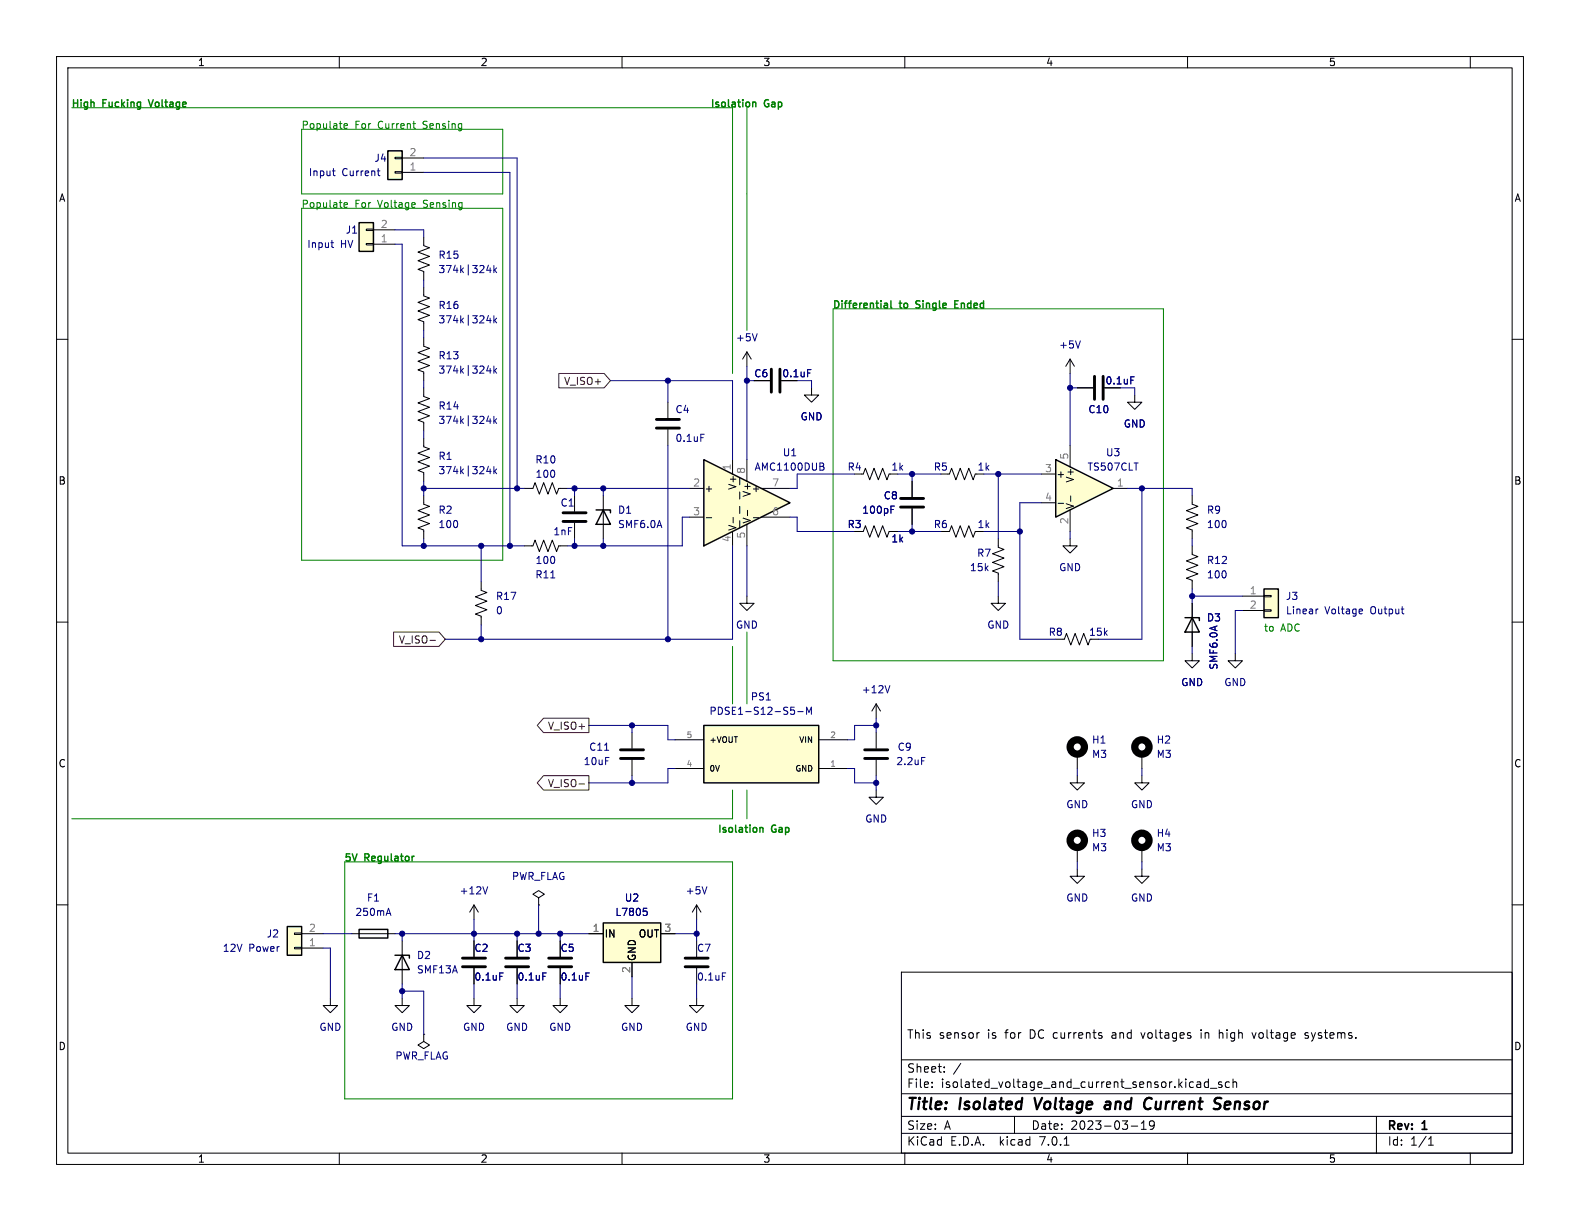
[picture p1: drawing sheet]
<svg xmlns="http://www.w3.org/2000/svg" width="279mm" height="216mm" viewBox="0 0 279 216" stroke-linecap="round" stroke-linejoin="round" font-family="sans-serif">
<g fill="none" stroke="#000" stroke-width=".18">
<path d="M10 10h259.4v195.9h-259.4zM12 12h255.4v191.9h-255.4zM60 10v2M110 10v2M160 10v2M210 10v2M260 10v2M10 60h2M267.4 60h2M118.1 71.1v2.8M118.1 75.9v2.8M133.3 67.3h2.8"/>
<path d="M101.6 87.6v2.8M101.6 92.5v2.8M10 110h2M267.4 110h2M154.9 139.7v1.3h-1.2l1.2 1.2 1.3-1.2h-1.3M154.9 124.5v2.5M154.9 129.5v2.8M154.9 134.4v2.8M154.9 124.5l.8 1.2M154.9 124.5l-.7 1.2M190.5 137.2v1.2h1.3l-1.3 1.3-1.3-1.3h1.3M190.5 133.4v2.5"/>
<path d="M201.9 137.2v1.2h1.3l-1.3 1.3-1.2-1.3h1.2M201.9 133.4v2.5M10 160h2M95.2 158.8l1.1-.7-1.1-.6-1 .6 1 .7v1.2M190.5 149.9v2.5M201.9 153.7v1.2h1.3l-1.3 1.3-1.2-1.3h1.2M201.9 149.9v2.5M267.4 160h2M83.8 176.5v1.3h1.3l-1.3 1.3-1.3-1.3h1.3M83.8 160l-.7 1.3M83.8 160v2.6M83.8 166.4v2.8"/>
<path d="M83.8 171.2v2.8M83.8 160l.8 1.3M91.4 166.4v2.8M91.4 171.2v2.8M95.2 160h.1M99.1 166.4v2.8M99.1 171.2v2.8M104.1 165.1h2.6M111.8 170.2v2.5M116.8 165.1h2.6M123.2 176.5v1.3h1.3l-1.3 1.3-1.3-1.3h1.3M159.4 171.9h108v32h-108z"/>
<path d="M159.4 197.4h108M159.4 193.4h108M159.4 187.4h108M164.8 192.2v.1M164.8 191.4v.1M167 189.5v.1M167 188.7v.1M173 182.6h.2M179.4 197.4v3M194.5 182.6l.3 .1M194.5 183.1l.3 .1 .1 .2-.2 .2h-.3M200 199.1h1.2"/>
<path d="M201.8 199.7h.9M201.8 198.6l.5-.4v1.5M204.1 198.8l-.3 .3h-.4l-.1-.3 .1-.5 .4-.1 .2 .1a.99 .99 0 0 1-.3 1.4h-.3M210.5 183.2v.3M211.7 191.4h.6v.9M211.7 192.2h.6M212.3 191.7l-.6 .1M213.7 191.4l-.4-.1-.3 .3v.4l.1 .2h.6M213.7 190.8v1.5M214 192.4h1.2M216 191.4l-.3-.1-.2 .2v.2l.5 .2v.3h-.5M217.4 191.4l-.4-.1-.3 .3v.4l.1 .2h.6"/>
<path d="M218 191.4l.3-.1 .3 .1 .1 .9M218 190.8v1.5M243.4 197.4v6.5M60 203.9v2M110 203.9v2M159.4 200.4h108M160 203.9v2M188.2 202.5h.8M210 203.9v2M252.6 202.5h.9M252.6 201.4l.4-.4v1.5M260 203.9v2"/>
</g>
<path d="M182.9 194.1l.5 2M196.1 194.8l-.6 .1M196.1 195.4h-.4a.4 .4 0 0 0-.4 .3 .4 .4 0 0 0 .3 .4h.5M202.8 194.2l.3-.1 .5 .1M203.5 195.9l-.6 .2M215.2 194.1l.8 .1M215.5 195.2a.49 .49 0 0 1 .3 .5 .49 .49 0 0 1-.4 .4" fill="none" stroke="#000" stroke-width=".4"/>
<g fill="none" stroke="#000" stroke-width="1.3">
<circle cx="190.5" cy="132.1" r="1.27"/>
<circle cx="201.9" cy="132.1" r="1.27"/>
<circle cx="190.5" cy="148.6" r="1.27"/>
<circle cx="201.9" cy="148.6" r="1.27"/>
</g>
<g fill="none" stroke="#000" stroke-width=".51">
<path d="M116.1 75.7h4M116.1 74.2h4M136.4 65.3v4M137.9 65.3v4M99.6 92.2h4M99.6 90.7h4M152.9 134.1h4.1M152.9 132.6h4.1M81.8 170.9h4.1M81.8 169.4h4.1M89.4 170.9h4.1M89.4 169.4h4.1"/>
<path d="M97 170.9h4.1M97 169.4h4.1"/>
</g>
<path d="M123.9 76.8h.6M142.8 65.4h.6M157.4 121.2l-.5 1.3M163 133.9h.6M86.2 156.8l-.4 1.3M88.4 172h.6M96 172h.6M103.6 172h.6M113.8 160.6h.6M114.2 161.1l.3 .2v.3l-.3 .3" fill="none" stroke="#000084" stroke-width=".18"/>
<path d="M106.7 163.2h10.1v7h-10.1z" fill="#fffed0" stroke="#fffed0" stroke-width=".18"/>
<path d="M106.7 163.2h10.1v7h-10.1z" fill="none" stroke="#000" stroke-width=".25"/>
<path d="M124.5 81.3l15.2 7.6-15.2 7.6z" fill="#fffed0"/>
<g fill="none" stroke="#000" stroke-width=".18">
<path d="M143.5 68.6v1.3h1.3l-1.3 1.2-1.3-1.2h1.3M189.2 63.5l-.7 1.3M189.2 63.5v2.5M189.2 63.5l.8 1.3M190.5 68.6h2.8M200.7 69.9v1.2h1.2l-1.2 1.3-1.3-1.3h1.3M74.9 87.6v1.6l1 .3-2 .8 2 .8-2 .7 2 .8-2 .7 1 .4v1.6M92.7 96.5h1.5l.4-1 .8 2 .7-2 .8 2 .8-2 .7 2 .4-1h1.5M106.7 87.6v7.7M121.9 86.4h2.6M121.9 91.4h2.6M124.9 91.5h1"/>
<path d="M129.5 81.3v2.5M129.5 94v2.5M129.6 91.5v1M130.8 87v1.3M130.8 89.5v1.3M132.1 81.3v3.8M132.1 92.7v3.8M132.2 90.2v1M133.2 91.5h1M134.6 86.4h5.1M134.6 91.4h5.1M167.6 83.8h.3l.4-1 .7 2 .8-2 .8 2 .7-2 .8 2 .4-1"/>
<path d="M167.6 94h.3l.4-1 .7 2 .8-2 .8 2 .7-2 .8 2 .4-1M176.5 95.3v1.5l1 .4-2 .7 2 .8-2 .7 2 .8-2 .8 1 .3v1.6M189.2 95.3v1.2h1.3l-1.3 1.3-1.2-1.3h1.2M210.8 87.6v1.6l1 .3-2 .8 2 .8-2 .7 2 .8-2 .7 1 .4v1.6M210.8 96.5v1.5l1 .4-2 .8 2 .7-2 .8 2 .8-2 .7 1 .4v1.5M85.1 102.9v1.5l1 .4-2 .7 2 .8-2 .8 2 .7-2 .8 1 .4v1.5M132.1 105.4v1.3h1.2l-1.2 1.3-1.3-1.3h1.3M176.5 105.4v1.3h1.3l-1.3 1.3-1.2-1.3h1.2M188 113h.2l.4-1 .8 2 .7-2 .8 2 .7-2 .8 2 .4-1M210.8 106.7v7.6M218.4 115.6v1.2h1.3l-1.3 1.3-1.2-1.3h1.2M111.8 129.5v2.8"/>
<path d="M111.8 134.4v2.8M119.4 135.9h5.1M119.4 130.8h5.1M144.8 135.9h5.1M144.8 130.8h5.1M190.5 153.7v1.2h1.3l-1.3 1.3-1.3-1.3h1.3M71.1 176.5v1.3h1.3l-1.3 1.3-1.3-1.3h1.3M99.1 176.5v1.3h1.2l-1.2 1.3-1.3-1.3h1.3M111.8 176.5v1.3h1.2l-1.2 1.3-1.3-1.3h1.3M74.9 182.9v1.3l1 .6-1 .6-1-.6 1-.6M74.9 182.9h.1"/>
</g>
<path d="M105.4 90.2h2.5v.5M106.7 90.2l1.2 2.5h-2.5zM124.5 81.3l15.2 7.6-15.2 7.6zM209.5 109.2h2.6v.5M210.8 109.2l1.3 2.6h-2.6zM124.5 128.3h20.3v10.1h-20.3z" fill="none" stroke="#000" stroke-width=".25"/>
<path d="M191 60.3l-.4 1.2M200 66.6h.6M145.4 81.9l.3 .2-.3 .4 .3 .2v.3l-.2 .1M139.9 125h.6M140 125.5h.3l.2 .3v.4l-.5 .1M141.1 125.8h.9M142.6 126.3v-1.3l.5 1 .4-1v1.3" fill="none" stroke="#000084" stroke-width=".18"/>
<path d="M193.5 66.5v4.1M195.1 66.5v4.1M109.7 134.1h4.1M109.7 132.6h4.1" fill="none" stroke="#000" stroke-width=".51"/>
<path d="M124.5 128.3h20.3v10.1h-20.3z" fill="#fffed0" stroke="#fffed0" stroke-width=".18"/>
<path d="M186.7 81.3l10.1 5.1-10.1 5z" fill="#fffed0"/>
<path d="M63.5 39.4h2.5v5.1h-2.5zM68.6 26.7h2.5v5.1h-2.5zM186.7 81.3l10.1 5.1-10.1 5zM223.5 104.1h2.6v5.1h-2.6zM50.8 163.8h2.5v5.1h-2.5zM63.5 164.3h5.1v1.6h-5.1zM69.8 168.9h2.6v.5M71.1 168.9l1.3 2.6h-2.6z" fill="none" stroke="#000" stroke-width=".25"/>
<g fill="none" stroke="#000" stroke-width=".18">
<path d="M69.8 27.8h1.3v.3h-1.3zM69.8 30.4h1.3v.2h-1.3zM71.1 30.5h3.8M71.1 27.9h3.8M64.8 40.5h1.2v.3h-1.2zM64.8 43.1h1.2v.2h-1.2zM66 43.2h3.8M66 40.6h3.8M74.9 50.8v1.5l1 .4-2 .8 2 .7-2 .8 2 .8-2 .7 1 .4v1.5M74.9 59.7v1.5l1 .4-2 .8 2 .7-2 .8 2 .7-2 .8 1 .4v1.5M74.9 41.9v1.5l1 .4-2 .8 2 .7-2 .8 2 .8-2 .7 1 .4v1.5M74.9 68.6v1.5l1 .4-2 .7 2 .8-2 .8 2 .7-2 .8 1 .4v1.5"/>
<path d="M74.9 77.5v1.5l1 .4-2 .7 2 .8-2 .8 2 .7-2 .8 1 .4v1.5M132.1 62.2l-.8 1.3M132.1 62.2v2.6M132.1 62.2l.7 1.3M133.3 67.3h2.8M189.2 78.7v3.9M190.5 68.6h2.8M92.7 86.4h1.5l.4-1.1 .8 2.1 .7-2.1 .8 2.1 .8-2.1 .7 2.1 .4-1h1.5M152.4 94h.3l.3-1 .8 2 .8-2 .7 2 .8-2 .7 2 .4-1h1.5M152.4 83.8h.3l.3-1 .8 2 .8-2 .7 2 .8-2 .7 2 .4-1M161.3 85.1v2.8M161.3 89.9v2.8"/>
<path d="M184.1 83.8h2.6M184.1 88.9h2.6M187.1 89h1M189.2 90.2v3.8M189.3 87.7v1M196.8 86.4h2.6M210.8 115.6v1.2h1.3l-1.3 1.3-1.3-1.3h1.3M210.8 106.7v2.5M210.8 111.8v2.5M219.7 105.4h3.8M219.7 108h3.8M223.5 107.8h1.3v.3h-1.3z"/>
<path d="M223.5 105.3h1.3v.2h-1.3zM52.1 165h1.2v.2h-1.2zM52.1 167.5h1.2v.3h-1.2zM53.3 167.6h3.8M53.3 165.1h3.8M58.4 176.5v1.3h1.3l-1.3 1.3-1.3-1.3h1.3M62.2 165.1h7.6M71.1 166.4v7.6M83.8 166.4v2.8M83.8 171.2v2.8M91.4 176.5v1.3h1.3l-1.3 1.3-1.2-1.3h1.2M91.4 166.4v2.8"/>
<path d="M91.4 171.2v2.8M99.1 166.4v2.8M99.1 171.2v2.8M104.1 165.1h2.6M111.8 170.2v2.5M116.8 165.1h2.6M123.2 160v2.6M123.2 166.4v2.8M123.2 171.2v2.8M123.2 160l-.8 1.3M123.2 160l.8 1.3"/>
</g>
<path d="M159.3 89.7h4M159.3 88.1h4M121.2 170.9h4M121.2 169.4h4" fill="none" stroke="#000" stroke-width=".51"/>
<g fill="none" stroke="#000084" stroke-width=".18">
<path d="M58.8 30.2h.5M59 31l.3 .1M66.7 30.2h.5M66.9 30.9l.3 .2M58.5 42.9h.5M58.8 43.7l.2 .1M86.4 55.8l-.3 .9h.8M86.4 46.9l-.3 .9h.8M86.7 47.4v.8M86.7 56.3v.8M87.3 46.9v1.3M87.3 55.8v1.3"/>
<path d="M87.5 56.6l.3 .5M87.5 47.7l.3 .5M87.8 56.3l-.5 .4M87.8 47.4l-.5 .4M133.9 59l-.4 1.3M86.4 64.7l-.3 .9h.8M86.4 73.6l-.3 .9h.8M86.7 65.1v.9M86.7 74v.9M87.3 64.7v1.3M87.3 73.6v1.3M87.5 65.5l.3 .5"/>
<path d="M87.5 74.4l.3 .5M87.8 65.1l-.5 .5M87.8 74l-.5 .5M142.8 65.4h.6M200 66.6h.6M86.4 82.4l-.3 .9h.8M86.7 82.9v.9M87.3 82.5v1.3M87.5 83.3l.3 .5M87.8 82.9l-.5 .5M157.6 89.5h.6M233.1 107.7l-.3 .1"/>
<path d="M240.8 107.7l.1 .3-.6 .1M240.9 108.5h-.1M247.8 107.7h.5M248.1 108.5h.2M125 156.8l-.4 1.3M68.4 161.5h.6M68.7 160.6l.4 1.3M88.4 172h.6M96 172h.6M103.6 172h.6M113.8 160.6h.6M114.2 161.1l.3 .2v.3l-.3 .3"/>
<path d="M127.7 172h.6"/>
</g>
<g fill="#fffed0" stroke="#fffed0" stroke-width=".18">
<path d="M68.6 26.7h2.5v5.1h-2.5z"/>
<path d="M223.5 104.1h2.6v5.1h-2.6z"/>
<path d="M63.5 39.4h2.5v5.1h-2.5z"/>
<path d="M50.8 163.8h2.5v5.1h-2.5z"/>
</g>
<path d="M98.8 66h8l1.1 1.3-1.1 1.3h-8zM69.6 111.8h8l1.1 1.2-1.1 1.3h-8zM76 113.2h1M96.1 137.2h8v2.5h-8l-1.1-1.3zM96.1 127h8v2.5h-8l-1.1-1.2zM102.4 138.6h1" fill="none" stroke="#800000" stroke-width=".18"/>
<path d="M26.2 17.6l.5 1.3M133.5 18l.2 .2v.7M157.5 53.2v1.1l.2 .2M168.8 53.8h.5M169.5 53.2h-.7v1.3h.7M134.7 146.3l.2 .2v.7" fill="none" stroke="#008000" stroke-width=".25"/>
<g fill="none" stroke="#008000" stroke-width=".18">
<path d="M12.7 19.1h116.8v46.9M132.1 19.1v39.3M53.3 36.8h35.6v62.3h-35.6zM53.3 22.9h35.6v11.4h-35.6zM60.8 36.5l.2 .2 .4-.1M60.8 36l.2-.2h.3l.1 .2v.1l-.6 .2M60.8 22l.2-.1h.3l.1 .1v.2l-.6 .1M60.8 22.5l.2 .2 .4-.1M73 21.9h.5M73.4 22.7h.1M147.3 54.6h58.4v62.2h-58.4zM129.5 114.3v10.2"/>
<path d="M132.1 111.8v12.7M129.5 139.7v5.1h-116.8M132.1 139.7v5.1M61 152.4h68.5v41.9h-68.5z"/>
</g>
<g fill="none" stroke="#000080" stroke-width=".18">
<path d="M74.9 27.9h16.5v58.5M74.9 30.5h15.3v66M69.8 43.2h1.3v53.3h21.6M69.8 40.6h5.1v1.3M74.9 49.5v1.3M74.9 58.4v1.3M74.9 67.3v1.3M74.9 76.2v1.3M107.9 67.3h21.6v14M118.1 67.3v3.8M118.1 78.7v34.3M132.1 64.8v16.5"/>
<path d="M132.1 67.3h1.2M141 67.3h2.5v1.3M189.2 66v12.7M189.2 68.6h1.3M198.1 68.6h2.6v1.3M74.9 86.4h17.8M74.9 85.1v2.5M74.9 95.3v1.2M85.1 96.5v6.4M100.3 86.4h21.6M101.6 86.4v1.2M101.6 95.3v1.2"/>
<path d="M106.7 86.4v1.2M106.7 95.3v1.2M121.9 91.4h-1.3v5.1h-20.3M129.5 96.5v16.5h-50.8M132.1 96.5v8.9M139.7 91.4h1.3v2.6h10.1M151.1 83.8h-10.1v2.6h-1.3M158.7 94h7.7M158.7 83.8h7.7M161.3 83.8v1.3M161.3 92.7v1.3M174 94h6.3"/>
<path d="M174 83.8h10.1M176.5 83.8v11.5M184.1 88.9h-3.8v24.1h6.4M189.2 94v1.3M199.4 86.4h11.4v1.2M201.9 86.4v26.6h-7.6M210.8 95.3v1.2M85.1 110.5v2.5M176.5 102.9v2.5M210.8 104.1v2.6M210.8 114.3v1.3M210.8 105.4h8.9"/>
<path d="M219.7 108h-1.3v7.6M104.1 128.3h14v2.5h1.3M111.8 128.3v1.2M111.8 137.2v1.2M119.4 135.9h-1.3v2.5h-14M149.9 135.9h1.2v2.5h3.8M154.9 128.3h-3.8v2.5h-1.2M154.9 127v2.5M154.9 137.2v2.5M190.5 135.9v1.3M201.9 135.9v1.3M190.5 152.4v1.3"/>
<path d="M201.9 152.4v1.3M57.1 165.1h5.1M57.1 167.6h1.3v8.9M69.8 165.1h34.3M71.1 175.3h3.8v7.6M71.1 165.1v1.3M71.1 174v2.5M83.8 162.6v3.8M83.8 174v2.5M91.4 165.1v1.3M91.4 174v2.5M95.2 160v5.1"/>
<path d="M99.1 165.1v1.3M99.1 174v2.5M111.8 172.7v3.8M119.4 165.1h3.8M123.2 162.6v3.8M123.2 174v2.5"/>
</g>
<g fill="#000080" stroke="#000080" stroke-width=".18">
<circle cx="111.8" cy="128.3" r=".46"/>
<circle cx="111.8" cy="138.4" r=".46"/>
<circle cx="99.1" cy="165.1" r=".46"/>
<circle cx="91.4" cy="165.1" r=".46"/>
<circle cx="95.2" cy="165.1" r=".46"/>
<circle cx="71.1" cy="165.1" r=".46"/>
<circle cx="83.8" cy="165.1" r=".46"/>
<circle cx="106.7" cy="86.4" r=".46"/>
<circle cx="118.1" cy="113" r=".46"/>
<circle cx="106.7" cy="96.5" r=".46"/>
<circle cx="132.1" cy="67.3" r=".46"/>
<circle cx="118.1" cy="67.3" r=".46"/>
<circle cx="101.6" cy="96.5" r=".46"/>
<circle cx="161.3" cy="94" r=".46"/>
<circle cx="154.9" cy="138.4" r=".46"/>
<circle cx="154.9" cy="128.3" r=".46"/>
<circle cx="101.6" cy="86.4" r=".46"/>
<circle cx="90.2" cy="96.5" r=".46"/>
<circle cx="91.4" cy="86.4" r=".46"/>
<circle cx="74.9" cy="86.4" r=".46"/>
<circle cx="85.1" cy="96.5" r=".46"/>
<circle cx="74.9" cy="96.5" r=".46"/>
<circle cx="85.1" cy="113" r=".46"/>
<circle cx="189.2" cy="68.6" r=".46"/>
<circle cx="176.5" cy="83.8" r=".46"/>
<circle cx="180.3" cy="94" r=".46"/>
<circle cx="161.3" cy="83.8" r=".46"/>
<circle cx="71.1" cy="175.3" r=".46"/>
<circle cx="123.2" cy="165.1" r=".46"/>
<circle cx="201.9" cy="86.4" r=".46"/>
<circle cx="210.8" cy="105.4" r=".46"/>
</g>
<g font-size="2.8">
<text x="160.4" y="196.7">Title:</text>
<text x="169.8" y="196.7">Isolated</text>
<text x="183.7" y="196.7">Voltage</text>
<text x="196.7" y="196.7">and</text>
<text x="204.2" y="196.7">Current</text>
<text x="217.2" y="196.7">Sensor</text>
</g>
<g font-size="2.1">
<text x="160.4" y="183.8">This</text>
<text x="166.1" y="183.8">sensor</text>
<text x="174.6" y="183.8">is</text>
<text x="177.8" y="183.8">for</text>
<text x="182.2" y="183.8">DC currents</text>
<text x="196.8" y="183.8">and</text>
<text x="202.1" y="183.8">voltages</text>
<text x="212.7" y="183.8">in</text>
<text x="216" y="183.8">high</text>
<text x="222" y="183.8">voltage</text>
<text x="231.4" y="183.8">systems.</text>
<text x="160.4" y="189.8">Sheet:</text>
<text x="168.6" y="189.8">/</text>
<text x="160.4" y="192.5">File:</text>
<text x="166.4" y="192.5">isolated_voltage_and_current_sensor.kicad_sch</text>
<text x="160.4" y="202.7">KiCad</text>
<text x="160.4" y="199.9">Size:</text>
<text x="167" y="199.9">A</text>
<text x="168.1" y="202.7">E.D.A.</text>
<text x="176.8" y="202.7">kicad</text>
<text x="182.4" y="199.9">Date:</text>
<text x="183.9" y="202.7">7.0.1</text>
<text x="189.3" y="199.9">2023-03-19</text>
<text x="245.4" y="200.1">Rev:</text>
<text x="245.4" y="202.7">Id:</text>
<text x="249.4" y="202.7">1/1</text>
<text x="251.6" y="200.1">1</text>
</g>
<g font-size="1.8">
<text x="35" y="11.8">1</text>
<text x="85" y="11.8">2</text>
<text x="135" y="11.8">3</text>
<text x="185" y="11.8">4</text>
<text x="235" y="11.8">5</text>
<text x="10.4" y="35.8">A</text>
<text x="267.8" y="35.8">A</text>
<text x="138.3" y="66.9">0.1uF</text>
<text x="195.4" y="68.1">0.1uF</text>
<text x="10.3" y="85.8">B</text>
<text x="124.6" y="87.2">+</text>
<text x="130.4" y="86.7" transform="rotate(-90 130.4 86.7)">V+</text>
<text x="132.8" y="87.2">+</text>
<text x="132.9" y="88" transform="rotate(-90 132.9 88)">V+</text>
<text x="186.8" y="84.6">+</text>
<text x="190.1" y="85.5" transform="rotate(-90 190.1 85.5)">V+</text>
<text x="267.7" y="85.8">B</text>
<text x="130.4" y="93.9" transform="rotate(-90 130.4 93.9)">V-</text>
<text x="132.9" y="92.6" transform="rotate(-90 132.9 92.6)">V-</text>
<text x="149.8" y="93.5">R3</text>
<text x="190.1" y="90" transform="rotate(-90 190.1 90)">V-</text>
<text x="10.3" y="135.8">C</text>
<text x="267.7" y="135.8">C</text>
<text x="106.9" y="165.9">IN</text>
<text x="112.8" y="165.9">OUT</text>
<text x="112.6" y="169.9" transform="rotate(-90 112.6 169.9)">GND</text>
<text x="10.3" y="185.8">D</text>
<text x="267.7" y="185.8">D</text>
<text x="35" y="205.7">1</text>
<text x="85" y="205.7">2</text>
<text x="135" y="205.7">3</text>
<text x="185" y="205.7">4</text>
<text x="235" y="205.7">5</text>
</g>
<g font-size="1.8" fill="#008000">
<text x="12.7" y="19">High</text>
<text x="18.3" y="19">Fucking</text>
<text x="26.9" y="19">Voltage</text>
<text x="53.3" y="22.9">Populate</text>
<text x="62.8" y="22.9">For</text>
<text x="66.9" y="22.9">Current</text>
<text x="74.9" y="22.9">Sensing</text>
<text x="125.7" y="19">Isolation</text>
<text x="135.3" y="19">Gap</text>
<text x="53.3" y="36.8">Populate</text>
<text x="62.8" y="36.8">For</text>
<text x="66.9" y="36.8">Voltage</text>
<text x="75" y="36.8">Sensing</text>
<text x="147.3" y="54.6">Differential</text>
<text x="159.3" y="54.6">to</text>
<text x="162.5" y="54.6">Single</text>
<text x="169.7" y="54.6">Ended</text>
<text x="223.5" y="111.8">to</text>
<text x="226.5" y="111.8">ADC</text>
<text x="127" y="147.3">Isolation</text>
<text x="136.6" y="147.3">Gap</text>
<text x="61" y="152.4">5V</text>
<text x="64.6" y="152.4">Regulator</text>
</g>
<g font-size="1.8" fill="#000080">
<text x="66.2" y="28.8">J4</text>
<text x="61.1" y="41.5">J1</text>
<text x="77.5" y="45.9">R15</text>
<text x="77.5" y="54.8">R16</text>
<text x="77.5" y="63.7">R13</text>
<text x="133.3" y="66.9">C6</text>
<text x="77.5" y="72.6">R14</text>
<text x="119.4" y="73.2">C4</text>
<text x="192.4" y="73.2">C10</text>
<text x="77.5" y="81.5">R1</text>
<text x="94.6" y="82.1">R10</text>
<text x="138.4" y="80.8">U1</text>
<text x="149.8" y="83.4">R4</text>
<text x="165.1" y="83.4">R5</text>
<text x="195.5" y="80.8">U3</text>
<text x="99.1" y="89.7">C1</text>
<text x="156.2" y="88.5">C8</text>
<text x="77.5" y="91">R2</text>
<text x="109.2" y="91">D1</text>
<text x="165.1" y="93.5">R6</text>
<text x="213.4" y="91">R9</text>
<text x="172.7" y="98.6">R7</text>
<text x="213.4" y="99.9">R12</text>
<text x="87.6" y="106.2">R17</text>
<text x="94.6" y="102.4">R11</text>
<text x="227.3" y="106.2">J3</text>
<text x="185.4" y="112.6">R8</text>
<text x="213.4" y="110">D3</text>
<text x="132.7" y="124">PS1</text>
<text x="193" y="131.6">H1</text>
<text x="204.5" y="131.6">H2</text>
<text x="104.1" y="132.9">C11</text>
<text x="158.7" y="132.9">C9</text>
<text x="193" y="148.1">H3</text>
<text x="204.5" y="148.1">H4</text>
<text x="64.8" y="159.6">F1</text>
<text x="110.4" y="159.6">U2</text>
<text x="47.1" y="165.9">J2</text>
<text x="73.7" y="169.7">D2</text>
<text x="83.8" y="168.5">C2</text>
<text x="91.4" y="168.5">C3</text>
<text x="99.1" y="168.5">C5</text>
<text x="123.2" y="168.5">C7</text>
</g>
<g font-size="1.8" fill="#808080">
<text x="72.4" y="27.7">2</text>
<text x="72.4" y="30.2">1</text>
<text x="67.3" y="40.4">2</text>
<text x="67.3" y="42.9">1</text>
<text x="129.3" y="83.2" transform="rotate(-90 129.3 83.2)">1</text>
<text x="131.8" y="83.9" transform="rotate(-90 131.8 83.9)">8</text>
<text x="184.8" y="83.6">3</text>
<text x="189" y="81.3" transform="rotate(-90 189 81.3)">5</text>
<text x="122.5" y="86.1">2</text>
<text x="136.5" y="86.1">7</text>
<text x="184.8" y="88.6">4</text>
<text x="197.5" y="86.1">1</text>
<text x="122.5" y="91.2">3</text>
<text x="129.3" y="95.9" transform="rotate(-90 129.3 95.9)">4</text>
<text x="131.8" y="95.3" transform="rotate(-90 131.8 95.3)">5</text>
<text x="136.5" y="91.2">6</text>
<text x="189" y="92.7" transform="rotate(-90 189 92.7)">2</text>
<text x="220.9" y="105.2">1</text>
<text x="220.9" y="107.7">2</text>
<text x="54.6" y="167.4">1</text>
<text x="54.6" y="164.8">2</text>
<text x="104.7" y="164.8">1</text>
<text x="117.4" y="164.8">3</text>
<text x="111.5" y="172.1" transform="rotate(-90 111.5 172.1)">2</text>
</g>
<g font-size="1.8" fill="#000084">
<text x="54.5" y="31.3">Input</text>
<text x="60.4" y="31.3">Current</text>
<text x="54.3" y="44">Input</text>
<text x="60.1" y="44">HV</text>
<text x="77.5" y="48.5">374k|324k</text>
<text x="77.5" y="57.3">374k|324k</text>
<text x="130.1" y="60.5">+5V</text>
<text x="187.2" y="61.8">+5V</text>
<text x="77.5" y="66.2">374k|324k</text>
<text x="77.5" y="75.1">374k|324k</text>
<text x="141.5" y="74.5">GND</text>
<text x="198.7" y="75.8">GND</text>
<text x="119.4" y="78.3">0.1uF</text>
<text x="133.4" y="83.4">AMC1100DUB</text>
<text x="157.6" y="83.4">1k</text>
<text x="172.8" y="83.4">1k</text>
<text x="192.3" y="83.4">TS507CLT</text>
<text x="77.5" y="84">374k|324k</text>
<text x="94.6" y="84.6">100</text>
<text x="77.5" y="93.5">100</text>
<text x="97.8" y="94.8">1nF</text>
<text x="109.2" y="93.5">SMF6.0A</text>
<text x="152.4" y="91">100pF</text>
<text x="172.8" y="93.5">1k</text>
<text x="213.4" y="93.5">100</text>
<text x="94.6" y="99.9">100</text>
<text x="157.6" y="96.1">1k</text>
<text x="171.5" y="101.2">15k</text>
<text x="187.2" y="101.2">GND</text>
<text x="213.4" y="102.4">100</text>
<text x="87.6" y="108.8">0</text>
<text x="130.1" y="111.3">GND</text>
<text x="174.5" y="111.3">GND</text>
<text x="192.5" y="112.6">15k</text>
<text x="227.3" y="108.8">Linear</text>
<text x="234.2" y="108.8">Voltage</text>
<text x="242.3" y="108.8">Output</text>
<text x="215.5" y="118.5" transform="rotate(-90 215.5 118.5)">SMF6.0A</text>
<text x="152.3" y="122.7">+12V</text>
<text x="208.8" y="121.5">GND</text>
<text x="216.4" y="121.5">GND</text>
<text x="125.4" y="126.6">PDSE1-S12-S5-M</text>
<text x="103.2" y="135.4">10uF</text>
<text x="158.4" y="135.4">2.2uF</text>
<text x="193" y="134.2">M3</text>
<text x="204.5" y="134.2">M3</text>
<text x="188.5" y="143.1">GND</text>
<text x="199.9" y="143.1">GND</text>
<text x="152.9" y="145.6">GND</text>
<text x="90.5" y="155.8">PWR_FLAG</text>
<text x="193" y="150.7">M3</text>
<text x="204.5" y="150.7">M3</text>
<text x="81.2" y="158.3">+12V</text>
<text x="121.2" y="158.3">+5V</text>
<text x="188.5" y="159.6">GND</text>
<text x="199.9" y="159.6">GND</text>
<text x="62.8" y="162.1">250mA</text>
<text x="108.8" y="162.1">L7805</text>
<text x="39.3" y="168.5">12V</text>
<text x="43.9" y="168.5">Power</text>
<text x="73.7" y="172.3">SMF13A</text>
<text x="83.8" y="173.5">0.1uF</text>
<text x="91.4" y="173.5">0.1uF</text>
<text x="99.1" y="173.5">0.1uF</text>
<text x="123.2" y="173.5">0.1uF</text>
<text x="56.4" y="182.4">GND</text>
<text x="69.1" y="182.4">GND</text>
<text x="81.8" y="182.4">GND</text>
<text x="89.4" y="182.4">GND</text>
<text x="97.1" y="182.4">GND</text>
<text x="109.8" y="182.4">GND</text>
<text x="121.2" y="182.4">GND</text>
<text x="69.9" y="187.5">PWR_FLAG</text>
</g>
<g font-size="1.8" fill="#800000">
<text x="99.6" y="68.2">V_ISO+</text>
<text x="70.4" y="113.9">V_ISO-</text>
<text x="96.8" y="129.2">V_ISO+</text>
<text x="96.8" y="139.3">V_ISO-</text>
</g>
<g font-size="1.4" fill="#808080">
<text x="121.3" y="130.6">5</text>
<text x="146.7" y="130.6">2</text>
<text x="121.3" y="135.6">4</text>
<text x="146.7" y="135.6">1</text>
</g>
<g font-size="1.4">
<text x="125.5" y="131.5">+VOUT</text>
<text x="141.2" y="131.5">VIN</text>
<text x="125.5" y="136.6">0V</text>
<text x="140.5" y="136.6">GND</text>
</g>
</svg>
